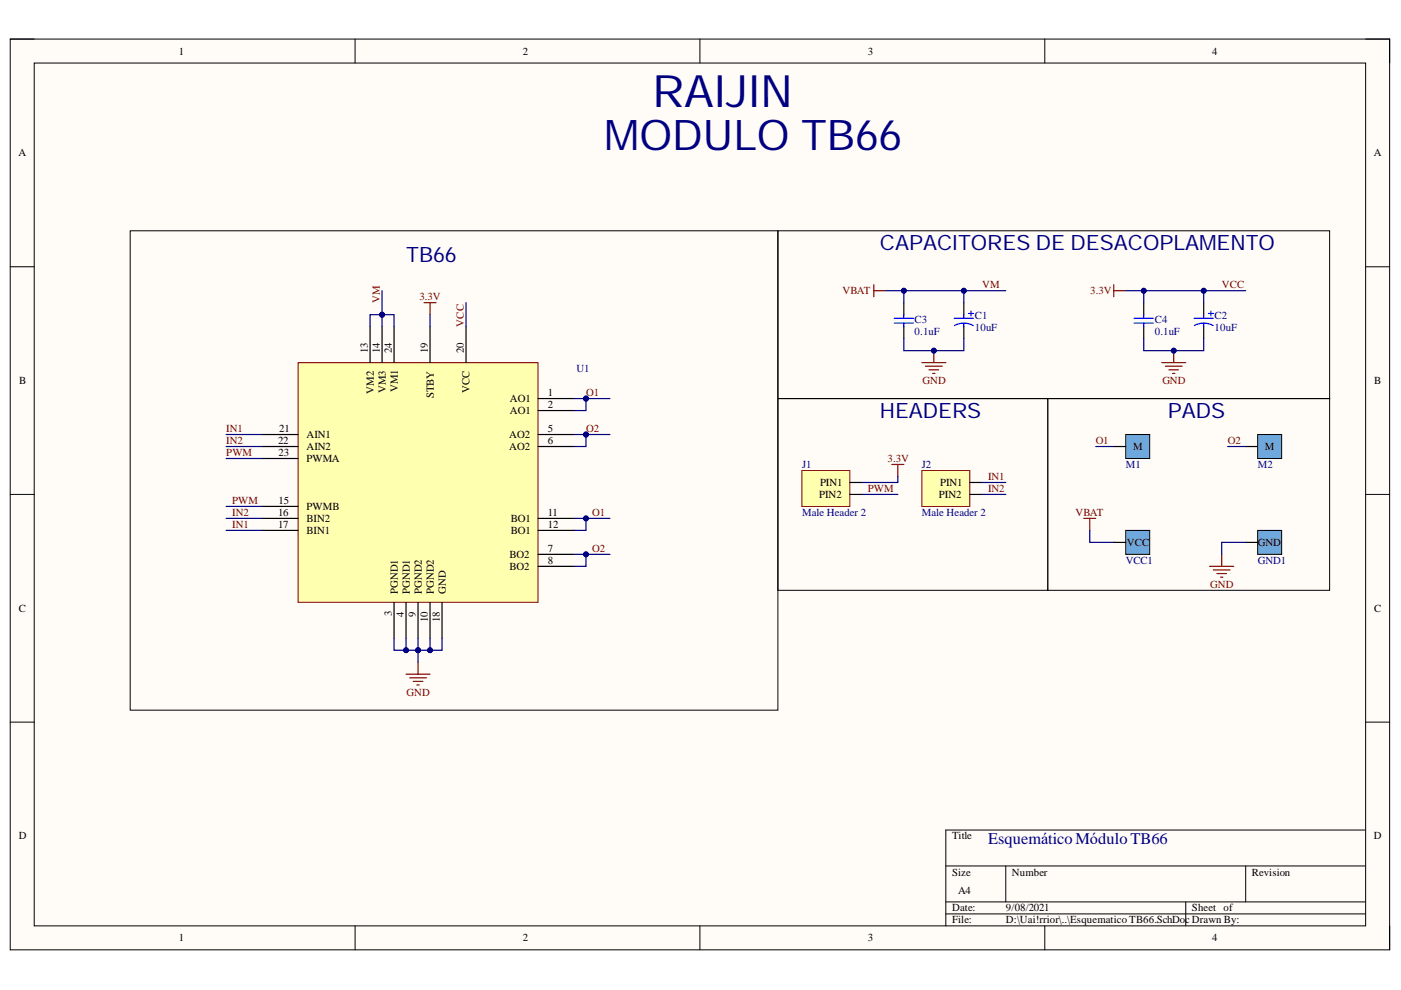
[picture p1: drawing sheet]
<svg xmlns="http://www.w3.org/2000/svg" width="297mm" height="210mm" viewBox="0 0 297 210" stroke-linecap="round" stroke-linejoin="round" font-family="sans-serif">
<path d="M2.2 8.3h292.4v193.1h-292.4z" fill-rule="evenodd" fill="#fffcf8"/>
<path d="M2.2 8.3h292.4v193.1h-292.4z" fill="none" stroke="#000" stroke-width=".21"/>
<path d="M7.3 13.4h282.2v182.9h-282.2z" fill-rule="evenodd" fill="#fffcf8"/>
<g fill="none" stroke="#000" stroke-width=".21">
<path d="M2.2 8.3h5.1M7.3 13.4h282.2v182.9h-282.2zM75.3 8.3v5.1M148.4 8.3v5.1M221.5 8.3v5.1M289.5 8.3h5.1v5.1M2.2 56.6h5.1M27.6 48.9h137.3v101.7h-137.3zM289.5 56.6h5.1M2.2 104.8h5.1M289.5 104.8h5.1M2.2 153.1h5.1"/>
<path d="M289.5 153.1h5.1M289.5 176h-89v20.3M75.3 196.3v5.1M148.4 196.3v5.1M200.5 183.6h89M200.5 191.2h89M200.5 193.8h89M213.2 183.6v7.6M221.5 196.3v5.1M251.4 191.2v5.1M264.1 183.6v7.6M294.6 196.3v5.1"/>
</g>
<path d="M63.2 76.9h50.9v50.8h-50.9z" fill-rule="evenodd" fill="#ffffb0"/>
<path d="M63.2 76.9h50.9v50.8h-50.9z" fill="none" stroke="#800000" stroke-width=".21"/>
<g fill="none" stroke="#000" stroke-width=".25">
<path d="M78.5 69.3v7.6M81 69.3v7.6M83.5 69.3v7.6M91.2 69.3v7.6M98.8 69.3v7.6M55.6 92.1h7.6M55.6 94.7h7.6M55.6 97.2h7.6M114.1 84.5h7.6M114.1 87h7.6M114.1 92.1h7.6M114.1 94.7h7.6"/>
<path d="M55.6 109.9h7.6M55.6 112.5h7.6M55.6 107.4h7.6M114.1 117.5h7.6M114.1 109.9h7.6M114.1 112.5h7.6M83.5 127.7v7.6M86.1 127.7v7.6M88.6 127.7v7.6M91.2 127.7v7.6M93.7 127.7v7.6M114.1 120.1h7.6"/>
</g>
<path d="M164.9 48.9h117v35.6h-117z" fill="none" stroke="#000" stroke-width=".21"/>
<path d="M86.1 143h5.1M86.9 143.7h3.5M87.6 144.5h2.1M88.4 145.2h.5M88.6 140.4v2.6" fill="none" stroke="#800000" stroke-width=".25"/>
<circle cx="124.2" cy="84.5" r=".51" fill="#000080"/>
<circle cx="124.2" cy="84.5" r=".51" fill="none" stroke="#000080" stroke-width=".21"/>
<circle cx="124.2" cy="92.1" r=".51" fill="#000080"/>
<circle cx="124.2" cy="92.1" r=".51" fill="none" stroke="#000080" stroke-width=".21"/>
<path d="M222.1 84.5h59.8v40.7h-59.8z" fill="none" stroke="#000" stroke-width=".21"/>
<path d="M238.7 92.1h5.1v5.1h-5.1z" fill-rule="evenodd" fill="#6fa8dc"/>
<path d="M238.7 92.1h5.1v5.1h-5.1z" fill="none" stroke="#000" stroke-width=".21"/>
<path d="M236.1 94.7h2.6" fill="none" stroke="#000" stroke-width=".25"/>
<path d="M266.6 92.1h5.1v5.1h-5.1z" fill-rule="evenodd" fill="#6fa8dc"/>
<path d="M266.6 92.1h5.1v5.1h-5.1z" fill="none" stroke="#000" stroke-width=".21"/>
<path d="M264.1 94.7h2.5" fill="none" stroke="#000" stroke-width=".25"/>
<path d="M266.6 112.5h5.1v5h-5.1z" fill-rule="evenodd" fill="#6fa8dc"/>
<path d="M266.6 112.5h5.1v5h-5.1z" fill="none" stroke="#000" stroke-width=".21"/>
<path d="M264.1 115h2.5" fill="none" stroke="#000" stroke-width=".25"/>
<path d="M238.7 112.5h5.1v5h-5.1z" fill-rule="evenodd" fill="#6fa8dc"/>
<path d="M238.7 112.5h5.1v5h-5.1z" fill="none" stroke="#000" stroke-width=".21"/>
<path d="M191.6 64.2v2.5M191.6 69.3v2.5M204.3 64.2v2.5M204.3 69.3v2.5M242.5 64.2v2.5M242.5 69.3v2.5M255.2 64.2v2.5M255.2 69.3v2.5M236.1 115h2.6" fill="none" stroke="#000" stroke-width=".25"/>
<g fill="none" stroke="#00f" stroke-width=".25">
<path d="M189.6 67.5h4.1M189.6 68.5h4.1M191.6 66.7v.8M191.6 68.5v.8M202.3 67.5h4.1M202.4 69a4.1 4.1 0 0 1 4 0M204.3 66.7v.8M204.3 68.5v.8M205.4 66.5h1M205.9 66v1M240.5 67.5h4M240.5 68.5h4"/>
<path d="M242.5 66.7v.8M242.5 68.5v.8M253.2 67.5h4M253.2 69a4.1 4.1 0 0 1 4 0M255.2 66.7v.8M255.2 68.5v.8M256.2 66.5h1M256.7 66v1"/>
</g>
<path d="M195.4 76.9h5.1M196.2 77.6h3.6M197 78.4h2M197.7 79.2h.5M198 74.3v2.6" fill="none" stroke="#800000" stroke-width=".25"/>
<circle cx="198" cy="74.3" r=".51" fill="#000080"/>
<circle cx="198" cy="74.3" r=".51" fill="none" stroke="#000080" stroke-width=".21"/>
<path d="M185.3 60.4v2.5M185.3 61.6h2.5M246.3 76.9h5.1M247.1 77.6h3.5M247.8 78.4h2.1M248.6 79.2h.5M248.8 74.3v2.6" fill="none" stroke="#800000" stroke-width=".25"/>
<circle cx="248.8" cy="74.3" r=".51" fill="#000080"/>
<circle cx="248.8" cy="74.3" r=".51" fill="none" stroke="#000080" stroke-width=".21"/>
<path d="M89.9 64.2h2.5M91.2 64.2v2.5M236.1 60.4v2.5M236.1 61.6h2.6M229.8 109.9h2.5M231.1 109.9v2.6M259 117.5v2.6M256.5 120.1h5.1M257.2 120.8h3.6M258 121.6h2M258.8 122.4h.5" fill="none" stroke="#800000" stroke-width=".25"/>
<path d="M164.9 84.5h57.2v40.7h-57.2z" fill="none" stroke="#000" stroke-width=".21"/>
<path d="M170 99.8h10.2v7.6h-10.2z" fill-rule="evenodd" fill="#ffffb0"/>
<path d="M170 99.8h10.2v7.6h-10.2z" fill="none" stroke="#800000" stroke-width=".21"/>
<path d="M180.2 102.3h2.5M180.2 104.8h2.5" fill="none" stroke="#000" stroke-width=".25"/>
<path d="M195.4 99.8h10.2v7.6h-10.2z" fill-rule="evenodd" fill="#ffffb0"/>
<path d="M195.4 99.8h10.2v7.6h-10.2z" fill="none" stroke="#800000" stroke-width=".21"/>
<path d="M205.6 102.3h2.6M205.6 104.8h2.6" fill="none" stroke="#000" stroke-width=".25"/>
<path d="M189.1 98.5h2.5M190.4 98.5v2.5" fill="none" stroke="#800000" stroke-width=".25"/>
<path d="M121.7 84.5h2.5v2.5h-2.5" fill="none" stroke="#000080" stroke-width=".25"/>
<circle cx="124.2" cy="84.5" r=".51" fill="#000080"/>
<circle cx="124.2" cy="84.5" r=".51" fill="none" stroke="#000080" stroke-width=".21"/>
<path d="M121.7 92.1h2.5v2.6h-2.5" fill="none" stroke="#000080" stroke-width=".25"/>
<circle cx="124.2" cy="92.1" r=".51" fill="#000080"/>
<circle cx="124.2" cy="92.1" r=".51" fill="none" stroke="#000080" stroke-width=".21"/>
<path d="M83.5 135.3v2.6h10.2v-2.6" fill="none" stroke="#000080" stroke-width=".25"/>
<circle cx="86.1" cy="137.9" r=".51" fill="#000080"/>
<circle cx="86.1" cy="137.9" r=".51" fill="none" stroke="#000080" stroke-width=".21"/>
<circle cx="88.6" cy="137.9" r=".51" fill="#000080"/>
<circle cx="88.6" cy="137.9" r=".51" fill="none" stroke="#000080" stroke-width=".21"/>
<circle cx="91.2" cy="137.9" r=".51" fill="#000080"/>
<circle cx="91.2" cy="137.9" r=".51" fill="none" stroke="#000080" stroke-width=".21"/>
<path d="M91.2 135.3v2.6" fill="none" stroke="#000080" stroke-width=".25"/>
<circle cx="91.2" cy="137.9" r=".51" fill="#000080"/>
<circle cx="91.2" cy="137.9" r=".51" fill="none" stroke="#000080" stroke-width=".21"/>
<path d="M88.6 135.3v2.6" fill="none" stroke="#000080" stroke-width=".25"/>
<circle cx="88.6" cy="137.9" r=".51" fill="#000080"/>
<circle cx="88.6" cy="137.9" r=".51" fill="none" stroke="#000080" stroke-width=".21"/>
<path d="M86.1 135.3v2.6" fill="none" stroke="#000080" stroke-width=".25"/>
<circle cx="86.1" cy="137.9" r=".51" fill="#000080"/>
<circle cx="86.1" cy="137.9" r=".51" fill="none" stroke="#000080" stroke-width=".21"/>
<path d="M88.6 137.9v2.5" fill="none" stroke="#000080" stroke-width=".25"/>
<circle cx="88.6" cy="137.9" r=".51" fill="#000080"/>
<circle cx="88.6" cy="137.9" r=".51" fill="none" stroke="#000080" stroke-width=".21"/>
<path d="M121.7 109.9h2.5v2.6h-2.5" fill="none" stroke="#000080" stroke-width=".25"/>
<circle cx="124.2" cy="109.9" r=".51" fill="#000080"/>
<circle cx="124.2" cy="109.9" r=".51" fill="none" stroke="#000080" stroke-width=".21"/>
<path d="M121.7 117.5h2.5v2.6h-2.5" fill="none" stroke="#000080" stroke-width=".25"/>
<circle cx="124.2" cy="117.5" r=".51" fill="#000080"/>
<circle cx="124.2" cy="117.5" r=".51" fill="none" stroke="#000080" stroke-width=".21"/>
<path d="M124.2 84.5h5.1" fill="none" stroke="#000080" stroke-width=".25"/>
<circle cx="124.2" cy="84.5" r=".51" fill="#000080"/>
<circle cx="124.2" cy="84.5" r=".51" fill="none" stroke="#000080" stroke-width=".21"/>
<path d="M124.2 92.1h5.1" fill="none" stroke="#000080" stroke-width=".25"/>
<circle cx="124.2" cy="92.1" r=".51" fill="#000080"/>
<circle cx="124.2" cy="92.1" r=".51" fill="none" stroke="#000080" stroke-width=".21"/>
<path d="M124.2 109.9h5.1" fill="none" stroke="#000080" stroke-width=".25"/>
<circle cx="124.2" cy="109.9" r=".51" fill="#000080"/>
<circle cx="124.2" cy="109.9" r=".51" fill="none" stroke="#000080" stroke-width=".21"/>
<path d="M124.2 117.5h5.1" fill="none" stroke="#000080" stroke-width=".25"/>
<circle cx="124.2" cy="117.5" r=".51" fill="#000080"/>
<circle cx="124.2" cy="117.5" r=".51" fill="none" stroke="#000080" stroke-width=".21"/>
<path d="M81 66.7v2.6M232.3 94.7h3.8M260.3 94.7h3.8" fill="none" stroke="#000080" stroke-width=".25"/>
<circle cx="81" cy="66.7" r=".51" fill="#000080"/>
<circle cx="81" cy="66.7" r=".51" fill="none" stroke="#000080" stroke-width=".21"/>
<path d="M191.6 71.8v2.5h12.7v-2.5" fill="none" stroke="#000080" stroke-width=".25"/>
<circle cx="198" cy="74.3" r=".51" fill="#000080"/>
<circle cx="198" cy="74.3" r=".51" fill="none" stroke="#000080" stroke-width=".21"/>
<path d="M78.5 69.3v-2.6h5v2.6" fill="none" stroke="#000080" stroke-width=".25"/>
<circle cx="81" cy="66.7" r=".51" fill="#000080"/>
<circle cx="81" cy="66.7" r=".51" fill="none" stroke="#000080" stroke-width=".21"/>
<path d="M81 61.6v5.1" fill="none" stroke="#000080" stroke-width=".25"/>
<circle cx="81" cy="66.7" r=".51" fill="#000080"/>
<circle cx="81" cy="66.7" r=".51" fill="none" stroke="#000080" stroke-width=".21"/>
<path d="M242.5 71.8v2.5h12.7v-2.5" fill="none" stroke="#000080" stroke-width=".25"/>
<circle cx="248.8" cy="74.3" r=".51" fill="#000080"/>
<circle cx="248.8" cy="74.3" r=".51" fill="none" stroke="#000080" stroke-width=".21"/>
<path d="M91.2 66.7v2.6M98.8 64.2v5.1M187.8 61.6h25.4M47.9 92.1h7.7M47.9 94.7h7.7M47.9 97.2h7.7M47.9 112.5h7.7M47.9 107.4h7.7M264.1 115h-5.1v2.5" fill="none" stroke="#000080" stroke-width=".25"/>
<circle cx="191.6" cy="61.6" r=".51" fill="#000080"/>
<circle cx="191.6" cy="61.6" r=".51" fill="none" stroke="#000080" stroke-width=".21"/>
<circle cx="204.3" cy="61.6" r=".51" fill="#000080"/>
<circle cx="204.3" cy="61.6" r=".51" fill="none" stroke="#000080" stroke-width=".21"/>
<path d="M191.6 61.6v2.6" fill="none" stroke="#000080" stroke-width=".25"/>
<circle cx="191.6" cy="61.6" r=".51" fill="#000080"/>
<circle cx="191.6" cy="61.6" r=".51" fill="none" stroke="#000080" stroke-width=".21"/>
<path d="M204.3 61.6v2.6" fill="none" stroke="#000080" stroke-width=".25"/>
<circle cx="204.3" cy="61.6" r=".51" fill="#000080"/>
<circle cx="204.3" cy="61.6" r=".51" fill="none" stroke="#000080" stroke-width=".21"/>
<path d="M242.5 61.6v2.6" fill="none" stroke="#000080" stroke-width=".25"/>
<circle cx="242.5" cy="61.6" r=".51" fill="#000080"/>
<circle cx="242.5" cy="61.6" r=".51" fill="none" stroke="#000080" stroke-width=".21"/>
<path d="M255.2 61.6v2.6" fill="none" stroke="#000080" stroke-width=".25"/>
<circle cx="255.2" cy="61.6" r=".51" fill="#000080"/>
<circle cx="255.2" cy="61.6" r=".51" fill="none" stroke="#000080" stroke-width=".21"/>
<path d="M238.7 61.6h25.4" fill="none" stroke="#000080" stroke-width=".25"/>
<circle cx="242.5" cy="61.6" r=".51" fill="#000080"/>
<circle cx="242.5" cy="61.6" r=".51" fill="none" stroke="#000080" stroke-width=".21"/>
<circle cx="255.2" cy="61.6" r=".51" fill="#000080"/>
<circle cx="255.2" cy="61.6" r=".51" fill="none" stroke="#000080" stroke-width=".21"/>
<path d="M47.9 109.9h7.7M182.7 104.8h7.7M190.4 101v1.3h-7.7M208.2 104.8h5M208.2 102.3h5M231.1 112.5v2.5h5" fill="none" stroke="#000080" stroke-width=".25"/>
<text font-size="9.5" fill="#000080" x="138.2" y="22.7">RAIJIN</text>
<text font-size="9" fill="#000080" x="128.1" y="31.8">MODULO TB66</text>
<g font-size="4.5" fill="#000080">
<text x="186.5" y="53">CAPACITORES DE DESACOPLAMENTO</text>
<text x="86.1" y="55.5">TB66</text>
<text x="186.5" y="88.6">HEADERS</text>
<text x="247.6" y="88.6">PADS</text>
</g>
<text font-size="3.5" fill="#000080" x="209.5" y="179.1">EsquemáticoMódulo TB66</text>
<g font-size="2.3">
<text x="37.9" y="11.6">1</text>
<text x="110.8" y="11.6">2</text>
<text x="184" y="11.6">3</text>
<text x="257" y="11.6">4</text>
<text x="3.9" y="33.1">A</text>
<text x="291.3" y="33.1">A</text>
<text x="78" y="74.8" transform="rotate(-90 78 74.8)">13</text>
<text x="80.5" y="74.8" transform="rotate(-90 80.5 74.8)">14</text>
<text x="83.1" y="74.8" transform="rotate(-90 83.1 74.8)">24</text>
<text x="90.7" y="74.8" transform="rotate(-90 90.7 74.8)">19</text>
<text x="98.3" y="74.8" transform="rotate(-90 98.3 74.8)">20</text>
<text x="4.1" y="81.4">B</text>
<text x="79.3" y="83.4" transform="rotate(-90 79.3 83.4)">VM2</text>
<text x="81.8" y="83.3" transform="rotate(-90 81.8 83.3)">VM3</text>
<text x="84.3" y="83.2" transform="rotate(-90 84.3 83.2)">VM1</text>
<text x="99.6" y="83.3" transform="rotate(-90 99.6 83.3)">VCC</text>
<text x="116.2" y="84">1</text>
<text x="291.4" y="81.4">B</text>
<text x="92" y="84.5" transform="rotate(-90 92 84.5)">STBY</text>
<text x="108.1" y="85.2">AO1</text>
<text x="108.1" y="87.8">AO1</text>
<text x="116.2" y="86.5">2</text>
<text x="59" y="94.2">22</text>
<text x="59.2" y="91.6">21</text>
<text x="65" y="92.9">AIN1</text>
<text x="65" y="95.4">AIN2</text>
<text x="108" y="92.9">AO2</text>
<text x="108" y="95.4">AO2</text>
<text x="116.2" y="91.6">5</text>
<text x="116.2" y="94.2">6</text>
<text x="240.3" y="95.4">M</text>
<text x="268.2" y="95.4">M</text>
<text x="59.1" y="96.7">23</text>
<text x="65" y="98">PWMA</text>
<text x="59.1" y="106.9">15</text>
<text x="173.7" y="105.6">PIN2</text>
<text x="173.9" y="103.1">PIN1</text>
<text x="199.1" y="105.6">PIN2</text>
<text x="199.3" y="103.1">PIN1</text>
<text x="59" y="109.4">16</text>
<text x="59" y="111.9">17</text>
<text x="65" y="108.1">PWMB</text>
<text x="65" y="110.7">BIN2</text>
<text x="65" y="113.2">BIN1</text>
<text x="108.3" y="110.7">BO1</text>
<text x="108.3" y="113.2">BO1</text>
<text x="116.2" y="109.4">11</text>
<text x="116.2" y="111.9">12</text>
<text x="108" y="118.3">BO2</text>
<text x="116.2" y="117">7</text>
<text x="116.2" y="119.5">8</text>
<text x="238.9" y="115.7">VCC</text>
<text x="266.7" y="115.7">GND</text>
<text x="84.3" y="125.9" transform="rotate(-90 84.3 125.9)">PGND1</text>
<text x="86.9" y="125.9" transform="rotate(-90 86.9 125.9)">PGND1</text>
<text x="89.4" y="125.9" transform="rotate(-90 89.4 125.9)">PGND2</text>
<text x="92" y="125.9" transform="rotate(-90 92 125.9)">PGND2</text>
<text x="94.5" y="125.9" transform="rotate(-90 94.5 125.9)">GND</text>
<text x="108" y="120.8">BO2</text>
<text x="4" y="129.7">C</text>
<text x="83.1" y="130.7" transform="rotate(-90 83.1 130.7)">3</text>
<text x="85.6" y="130.8" transform="rotate(-90 85.6 130.8)">4</text>
<text x="88.2" y="130.8" transform="rotate(-90 88.2 130.8)">9</text>
<text x="90.7" y="132" transform="rotate(-90 90.7 132)">10</text>
<text x="93.2" y="131.9" transform="rotate(-90 93.2 131.9)">18</text>
<text x="291.4" y="129.7">C</text>
<text x="4" y="178">D</text>
<text x="201.9" y="178">Title</text>
<text x="291.3" y="178">D</text>
<text x="201.9" y="185.6">Size</text>
<text x="214.6" y="185.6">Number</text>
<text x="265.4" y="185.6">Revision</text>
<text x="203.1" y="189.4">A4</text>
<text x="201.9" y="193.3">Date:</text>
<text x="201.9" y="195.8">File:</text>
<text x="213.3" y="193.3">9/08/2021</text>
<text x="213.3" y="195.8">D:\Uai!rrior\..\Esquematico TB66.SchDoc Drawn By:</text>
<text x="252.7" y="193.3">Sheet of</text>
<text x="37.9" y="199.6">1</text>
<text x="110.8" y="199.6">2</text>
<text x="184" y="199.6">3</text>
<text x="257" y="199.6">4</text>
</g>
<g font-size="2.3" fill="#800000">
<text x="80.5" y="64.2" transform="rotate(-90 80.5 64.2)">VM</text>
<text x="88.9" y="63.7">3.3V</text>
<text x="178.6" y="62.4">VBAT</text>
<text x="208.2" y="61.1">VM</text>
<text x="231.1" y="62.4">3.3V</text>
<text x="259.1" y="61.1">VCC</text>
<text x="98.3" y="69.2" transform="rotate(-90 98.3 69.2)">VCC</text>
<text x="124.3" y="84">O1</text>
<text x="195.6" y="81.4">GND</text>
<text x="246.4" y="81.4">GND</text>
<text x="48" y="91.6">IN1</text>
<text x="48" y="94.2">IN2</text>
<text x="124.3" y="91.6">O2</text>
<text x="232.3" y="94.2">O1</text>
<text x="260.3" y="94.2">O2</text>
<text x="48" y="96.7">PWM</text>
<text x="188.2" y="98">3.3V</text>
<text x="209.5" y="101.8">IN1</text>
<text x="49.2" y="106.9">PWM</text>
<text x="184" y="104.3">PWM</text>
<text x="209.5" y="104.3">IN2</text>
<text x="49.2" y="111.9">IN1</text>
<text x="49.2" y="109.4">IN2</text>
<text x="125.6" y="109.4">O1</text>
<text x="228" y="109.4">VBAT</text>
<text x="125.6" y="117">O2</text>
<text x="256.6" y="124.6">GND</text>
<text x="86.2" y="147.5">GND</text>
</g>
<g font-size="2.3" fill="#000080">
<text x="193.9" y="68.5">C3</text>
<text x="193.9" y="71">0.1uF</text>
<text x="206.7" y="67.7">C1</text>
<text x="206.7" y="70.3">10uF</text>
<text x="244.8" y="68.5">C4</text>
<text x="244.8" y="71">0.1uF</text>
<text x="257.5" y="67.7">C2</text>
<text x="257.5" y="70.3">10uF</text>
<text x="122.3" y="78.9">U1</text>
<text x="170.1" y="99.3">J1</text>
<text x="195.4" y="99.3">J2</text>
<text x="238.7" y="99.3">M1</text>
<text x="266.7" y="99.3">M2</text>
<text x="170.1" y="109.4">Male Header 2</text>
<text x="195.4" y="109.4">Male Header 2</text>
<text x="238.7" y="119.5">VCC1</text>
<text x="266.7" y="119.5">GND1</text>
</g>
</svg>
